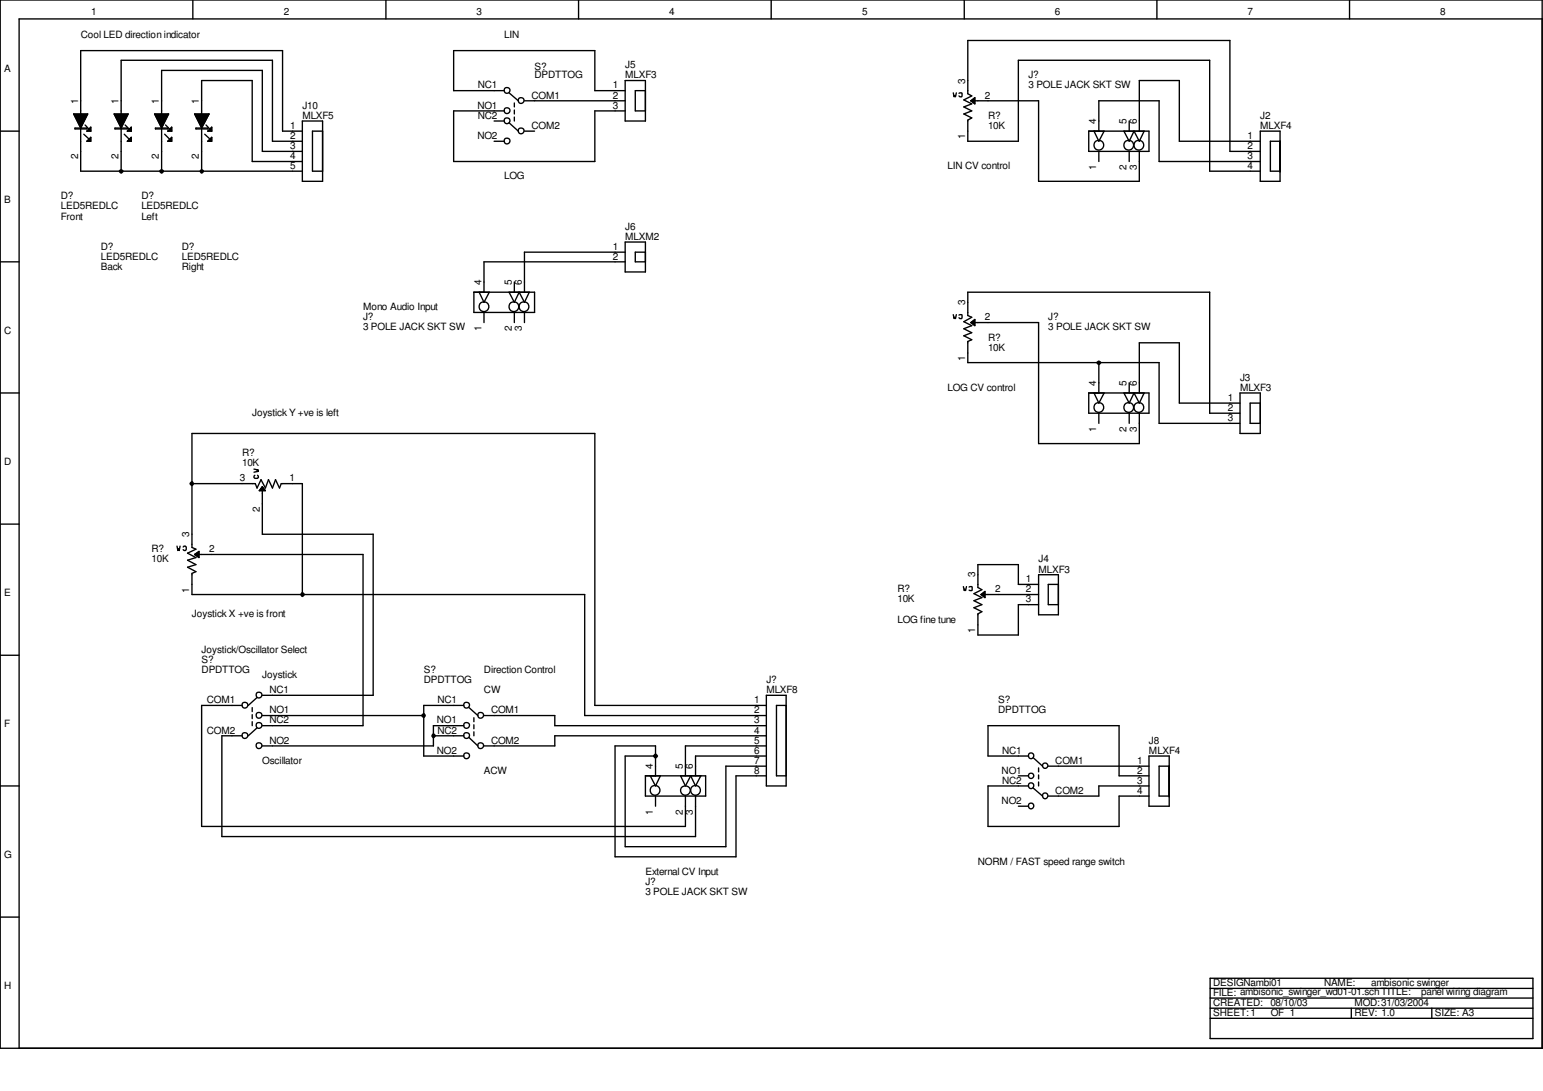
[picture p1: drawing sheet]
<svg xmlns="http://www.w3.org/2000/svg" width="297mm" height="210mm" viewBox="0 0 297 210" stroke-linecap="round" stroke-linejoin="round" font-family="sans-serif">
<g fill="none" stroke="#000" stroke-width=".26">
<path d="M0 0h296.9v201.7h-296.9zM37.1 0v3.6M74.3 0v3.6M97.1 17.4h-9.8v-7.7h27.2v7.7h5.9M98 17.9l1.8 1.5M99 19.8v.8M101 19.4h19.4M111.4 0v3.6M120.4 15.5h3.8v7.8h-3.8zM124.2 17.4h-1.9v3.9h1.9M148.5 0v3.6M183.5 17.9l.2 .7 .1-.2 .1 .2 .2-.7"/>
<path d="M184.6 17.9h.6l-.1 .7h-.3l-.2-.1M185.6 0v3.6M186.9 19.4h13v15.5h19.4v-5.8M186.9 19.4l.8-.6v1.2zM222.7 0v3.6M259.8 0v3.6M296.9 3.6h-293.2v198.1M0 25.2h3.7M14.2 21.9h2.7l-1.4 2.7zM14.4 24.6h2.3v.2h-2.3zM15.5 21.9v-12.2h38.9v15.5h3.8M15.5 24.6v8.3h42.7"/>
<path d="M16.1 25.8l1 1M16.4 24l1.1 1.2M16.7 25.2l.8-.7v.7zM17.5 26.4v.8h-.8zM22 21.9h2.7l-1.4 2.7zM22.1 24.6h2.4v.2h-2.4zM23.3 21.9v-10.3h29.1v15.6h5.8M23.3 24.6v8.3M23.9 25.8l.9 1M24.1 24l1.2 1.2M24.5 25.2l.8-.7v.7zM25.3 26.4v.8h-.8z"/>
<path d="M29.8 21.9h2.7l-1.4 2.7zM29.9 24.6h2.4v.2h-2.4zM31.1 21.9v-8.4h19.4v15.6h7.7M31.1 24.6v8.3M31.7 25.8l.9 1M31.9 24l1.2 1.2M32.3 25.2l.8-.7v.7zM33.1 26.4v.8h-.8zM37.5 21.9h2.8l-1.5 2.7zM37.7 24.6h2.3v.2h-2.3zM38.8 21.9v-6.4h9.8v15.6h9.6M38.8 24.6v8.3"/>
<path d="M39.4 25.8l1 1M39.7 24l1.1 1.2M40 25.2l.8-.7v.7zM40.8 26.4v.8h-.8zM58.2 23.3h3.9v11.6h-3.9zM62.1 25.2h-1.9v7.7h1.9M95.1 27.2h2M95.1 23.3h2M97.1 21.3h-9.8v9.8h27.2v-9.8h5.9M98 23.6l1.8 1.6M99 21.2v.7M99 22.5v.8"/>
<path d="M101 25.2h1.9M209.6 25.2h11.6v3.9h-11.6zM210.6 25.2l.9 2 1.1-2M211.5 25.2v-5.8h11.6v11.7h19.5M211.5 29.1v2M216.4 25.2l1 2 .9-2 1 2 1-2M217.4 23.3v1.9M217.4 29.1v2M219.3 25.2v-9.7h7.7v11.7h15.6M242.6 25.2h3.8v9.7h-3.8zM242.6 29.1h-5.8v-21.3h-50.5v10.2l.8 .5-1.6 .7 1.6 .8-1.6 .6 1.6 .7-1.6 .6 1.6 .8-.8 .4v4.1h9.7v-15.6h36.9v21.3h9.7M246.4 27.2h.1"/>
<path d="M246.4 32.9h.1M246.4 27.2h-1.8v5.7h1.8M0 50.4h3.7M91.2 56.2h11.7v3.9h-11.7zM92.2 56.2l1 2 1-2M98 56.2l1 2 .9-2 1.1 2 .9-2M99 54.3v1.9M120.4 50.4h-27.2v5.8M120.4 48.5h-19.4v7.7M120.4 46.6h3.8v5.7h-3.8zM124.2 48.5h-1.9v1.9h1.9M0 75.6h3.7"/>
<path d="M93.2 60.1v2M99 60.1v2M101 60.1v2M183.5 60.5l.2 .8 .1-.3 .1 .3 .2-.8M184.6 60.6h.6l-.1 .7h-.3l-.2-.2M186.9 62.1h13v23.2h19.4v-5.8M186.9 62.1l.8-.6v1.2zM209.6 75.6h11.6v3.9h-11.6zM210.6 75.6l.9 2 1.1-2M211.5 69.8v5.8M211.5 79.5v1.9M216.4 75.6l1 2 .9-2 1 2 1-2"/>
<path d="M217.4 73.7v1.9M217.4 79.5v1.9M219.3 75.6v-9.6h7.7v11.6h11.7M238.7 75.6h3.9v7.8h-3.9zM238.7 79.5h-5.8v-23.3h-46.6v4.5l.8 .3-1.6 .9 1.6 .8-1.6 .5 1.6 .8-1.6 .6 1.6 .8-.8 .3v4.1h36.8v11.6h15.6M242.6 77.6h-1.9v3.8h1.9M37 93h12.1l.4 .9 .7-1.6 .9 1.6 .6-1.6 .7 1.6 .6-1.6 .8 1.6 .3-.9h4.1v21.4M48.9 90.3l.8 .1-.2 .2 .2 .1-.8 .1M49.1 91.4l-.2 .2 .2 .4h.5l.1-.1-.1-.5M50.5 93.6v9.2h21.3v31h-21.3M50.5 93.6l.6 .8h-1.2zM0 100.8h3.7"/>
<path d="M34.1 105.1l.1 .8 .2-.3 .1 .3 .2-.8M35.3 105.2l.1-.1 .5 .1v.5l-.2 .2-.4-.2M37.5 106.7h32.4v32.9h-19.4M37.5 106.7l.8-.6v1.2zM185.5 112.9l.1 .7 .1-.2 .2 .2 .2-.7M186.6 112.9h.6l-.1 .7-.5-.1M188.8 114.4h11.1M188.8 114.4l.8-.6v1.2zM199.9 112.4h-3.9v-3.8h-7.7v4.4l.7 .5-1.5 .7 1.5 .8-1.5 .6 1.5 .7-1.5 .6 1.5 .8-.7 .4v4.1h7.7v-5.9h3.9M199.9 110.6h3.8v7.7h-3.8zM203.7 112.4h-1.9v3.9h1.9M0 126.1h3.7"/>
<path d="M46.6 135.7h-7.8v23.3h93.1v-5.8M48.6 136.1v.8M48.6 137.5v.8M48.6 138.9v.7M49.5 134.2l-1.7 1.5M50.5 137.7h31.1M89.3 135.7h-7.7v9.8h7.7M89.3 139.6h-5.9v3.9h-32.9M90.3 136.1l1.7 1.6M91.2 138.1v.8M91.2 139.4v.8M93.2 137.7h13.6v1.9h40.7"/>
<path d="M147.5 133.8h3.8v17.4h-3.8zM147.5 135.7h-33v-52.3h-77.5v21.9l.7 .4-1.6 .7 1.6 .9-1.6 .5 1.6 .8-1.6 .5 1.6 .9-.7 .3v4.1h75.6v23.3h34.9M151.3 135.7h-1.8v13.6h1.8M0 151.2h3.7M46.6 141.6h-3.9v19.4h91.2v-7.8M49.5 140l-1.7 1.6M83.4 141.6h5.9M90.3 141.9l1.7 1.6M91.2 140.8v.8M124.2 149.3h11.6v3.9h-11.6zM125.2 149.3l1 1.9 .9-1.9M126.2 145.5h-5.8v17.4h19.3v-15.5h7.8"/>
<path d="M126.2 149.3v-5.8h-7.8v21.3h23.3v-15.5h5.8M126.2 153.2v1.9M131 149.3l.9 1.9 1.1-1.9 .9 1.9 1-1.9M147.5 145.5h-13.6v3.8M147.5 141.6h-40.7v1.9h-13.6M147.5 143.5h-15.6v5.8M196 149.3h2M196 155.1h2M198 151.2h-7.8v7.8h25.2v-5.8h5.8M198 145.5h-7.8v-5.9h25.2v9.7h5.8M198.9 145.8l1.8 1.6M198.9 151.6l1.8 1.6"/>
<path d="M199.9 147.7v.8M199.9 149.1v.8M199.9 150.5v.7M201.8 147.4h19.4M221.2 151.2h-9.7v2h-9.7M221.2 145.5h3.9v9.6h-3.9zM225.1 147.4h.1M225.1 153.2h.1M225.1 147.4h-2v5.8h2M0 176.4h3.7M233 190.2h62.1M233 192h62.1"/>
<path d="M233 194h62.1M233 195.9h62.1M233 188.2h62.1v11.6h-62.1zM260.1 194v1.9M275.6 194v1.9"/>
<circle cx="97.6" cy="17.4" r=".57"/>
<circle cx="100.3" cy="19.3" r=".57"/>
<circle cx="97.6" cy="23.2" r=".57"/>
<circle cx="97.6" cy="27.1" r=".57"/>
<circle cx="97.6" cy="21.3" r=".57"/>
<circle cx="100.3" cy="25.2" r=".57"/>
<circle cx="211.5" cy="27.9" r=".94"/>
<circle cx="217.3" cy="27.9" r=".94"/>
<circle cx="219.2" cy="27.9" r=".94"/>
<circle cx="93.2" cy="59" r=".94"/>
<circle cx="98.9" cy="59" r=".94"/>
<circle cx="100.9" cy="59" r=".94"/>
<circle cx="211.5" cy="78.4" r=".94"/>
<circle cx="217.3" cy="78.4" r=".94"/>
<circle cx="219.2" cy="78.4" r=".94"/>
<circle cx="47.1" cy="135.7" r=".57"/>
<circle cx="49.8" cy="139.6" r=".57"/>
<circle cx="49.8" cy="133.7" r=".57"/>
<circle cx="49.8" cy="137.6" r=".57"/>
<circle cx="89.8" cy="135.7" r=".57"/>
<circle cx="89.8" cy="139.6" r=".57"/>
<circle cx="92.5" cy="137.6" r=".57"/>
<circle cx="47.1" cy="141.5" r=".57"/>
<circle cx="49.8" cy="143.5" r=".57"/>
<circle cx="89.8" cy="141.5" r=".57"/>
<circle cx="89.8" cy="145.4" r=".57"/>
<circle cx="92.5" cy="143.5" r=".57"/>
<circle cx="126.1" cy="152.1" r=".94"/>
<circle cx="132" cy="152.1" r=".92"/>
<circle cx="133.9" cy="152.1" r=".94"/>
<circle cx="198.5" cy="155.1" r=".54"/>
<circle cx="198.5" cy="145.4" r=".54"/>
<circle cx="198.5" cy="151.2" r=".54"/>
<circle cx="198.5" cy="149.3" r=".52"/>
<circle cx="201.2" cy="153.1" r=".54"/>
<circle cx="201.2" cy="147.3" r=".52"/>
</g>
<g fill="#000">
<path d="M186.9 19.4l.8-.6v1.2zM14.2 21.9h2.7l-1.4 2.7zM16.7 25.2l.8-.7v.7zM16.7 27.2l.8-.8v.8zM23.1 32.9l.2-.1 .3 .1-.3 .3zM22 21.9h2.7l-1.4 2.7zM24.5 25.2l.8-.7v.7zM24.5 27.2l.8-.8v.8zM30.9 32.9l.2-.1 .3 .1-.3 .3zM29.8 21.9h2.7l-1.4 2.7zM32.3 25.2l.8-.7v.7zM32.3 27.2l.8-.8v.8z"/>
<path d="M38.8 32.8l.3 .1-.3 .3-.2-.3zM37.5 21.9h2.8l-1.5 2.7zM40 25.2l.8-.7v.7zM40 27.2l.8-.8v.8zM186.9 62.1l.8-.6v1.2zM211.3 69.8l.2-.2 .3 .2-.3 .2zM37 92.8l.1 .2-.1 .3-.3-.3zM50.5 93.6l.6 .8h-1.2zM37.5 106.7l.8-.6v1.2zM58.2 114.1l.3 .3-.3 .2-.2-.2zM188.8 114.4l.8-.6v1.2zM81.6 137.4l.1 .3-.1 .2-.3-.2z"/>
<path d="M83.4 141.3l.3 .3-.3 .2-.1-.2zM126.2 145.2l.2 .3-.2 .2-.3-.2z"/>
</g>
<g fill="none" stroke="#000" stroke-width=".19">
<path d="M186.9 19.4l.8-.6v1.2zM14.2 21.9h2.7l-1.4 2.7zM16.7 25.2l.8-.7v.7zM16.7 27.2l.8-.8v.8zM22 21.9h2.7l-1.4 2.7zM24.5 25.2l.8-.7v.7zM24.5 27.2l.8-.8v.8zM29.8 21.9h2.7l-1.4 2.7zM32.3 25.2l.8-.7v.7zM32.3 27.2l.8-.8v.8zM37.5 21.9h2.8l-1.5 2.7zM40 25.2l.8-.7v.7z"/>
<path d="M40 27.2l.8-.8v.8zM186.9 62.1l.8-.6v1.2zM50.5 93.6l.6 .8h-1.2zM37.5 106.7l.8-.6v1.2zM188.8 114.4l.8-.6v1.2z"/>
</g>
<path d="M23.1 32.9l.2-.1 .3 .1-.3 .3zM30.9 32.9l.2-.1 .3 .1-.3 .3zM38.8 32.8l.3 .1-.3 .3-.2-.3zM211.3 69.8l.2-.2 .3 .2-.3 .2zM37 92.8l.1 .2-.1 .3-.3-.3zM58.2 114.1l.3 .3-.3 .2-.2-.2zM81.6 137.4l.1 .3-.1 .2-.3-.2zM83.4 141.3l.3 .3-.3 .2-.1-.2zM126.2 145.2l.2 .3-.2 .2-.3-.2z" fill="none" stroke="#000" stroke-width=".51"/>
<g font-size="1.9">
<text x="17.6" y="3">1</text>
<text x="54.6" y="3">2</text>
<text x="91.7" y="3">3</text>
<text x="128.8" y="3">4</text>
<text x="166" y="3">5</text>
<text x="203.1" y="3">6</text>
<text x="240.2" y="3">7</text>
<text x="277.2" y="3">8</text>
<text x="15.5" y="7.4">Cool LED direction indicator</text>
<text x="97.1" y="7.4">LIN</text>
<text x=".8" y="13.8">A</text>
<text x="92" y="17">NC1</text>
<text x="102.9" y="13.5">S?</text>
<text x="102.9" y="15.1">DPDTTOG</text>
<text x="118" y="17">1</text>
<text x="120.4" y="13.1">J5</text>
<text x="120.4" y="15.1">MLXF3</text>
<text x="185.8" y="16.1" transform="rotate(-90 185.8 16.1)">3</text>
<text x="198" y="15.1">J?</text>
<text x="198" y="17">3 POLE JACK SKT SW</text>
<text x="15" y="20" transform="rotate(-90 15 20)">1</text>
<text x="22.8" y="20" transform="rotate(-90 22.8 20)">1</text>
<text x="30.6" y="20" transform="rotate(-90 30.6 20)">1</text>
<text x="38.3" y="20" transform="rotate(-90 38.3 20)">1</text>
<text x="58.2" y="20.9">J10</text>
<text x="58.2" y="22.9">MLXF5</text>
<text x="91.9" y="20.9">NO1</text>
<text x="92" y="22.9">NC2</text>
<text x="102.3" y="19">COM1</text>
<text x="118" y="19">2</text>
<text x="118" y="20.9">3</text>
<text x="189.6" y="19">2</text>
<text x="190.2" y="22.9">R?</text>
<text x="211" y="23.9" transform="rotate(-90 211 23.9)">4</text>
<text x="216.9" y="23.9" transform="rotate(-90 216.9 23.9)">5</text>
<text x="218.8" y="23.9" transform="rotate(-90 218.8 23.9)">6</text>
<text x="242.6" y="22.9">J2</text>
<text x="55.8" y="24.8">1</text>
<text x="55.8" y="26.8">2</text>
<text x="55.8" y="28.7">3</text>
<text x="91.9" y="26.8">NO2</text>
<text x="102.3" y="24.8">COM2</text>
<text x="185.8" y="26.8" transform="rotate(-90 185.8 26.8)">1</text>
<text x="190.2" y="24.8">10K</text>
<text x="240.2" y="26.8">1</text>
<text x="240.2" y="28.7">2</text>
<text x="242.6" y="24.8">MLXF4</text>
<text x="15" y="30.6" transform="rotate(-90 15 30.6)">2</text>
<text x="22.8" y="30.6" transform="rotate(-90 22.8 30.6)">2</text>
<text x="30.6" y="30.6" transform="rotate(-90 30.6 30.6)">2</text>
<text x="38.3" y="30.6" transform="rotate(-90 38.3 30.6)">2</text>
<text x="55.8" y="30.6">4</text>
<text x="55.8" y="32.5">5</text>
<text x="97.1" y="34.5">LOG</text>
<text x="182.4" y="32.5">LIN CV control</text>
<text x="211" y="32.8" transform="rotate(-90 211 32.8)">1</text>
<text x="216.9" y="32.8" transform="rotate(-90 216.9 32.8)">2</text>
<text x="218.8" y="32.8" transform="rotate(-90 218.8 32.8)">3</text>
<text x="240.2" y="30.6">3</text>
<text x="240.2" y="32.5">4</text>
<text x=".8" y="39">B</text>
<text x="11.7" y="38.4">D?</text>
<text x="11.7" y="40.3">LED5REDLC</text>
<text x="27.2" y="38.4">D?</text>
<text x="27.2" y="40.3">LED5REDLC</text>
<text x="11.7" y="42.2">Front</text>
<text x="27.2" y="42.2">Left</text>
<text x="120.4" y="44.2">J6</text>
<text x="120.4" y="46.1">MLXM2</text>
<text x="19.4" y="51.9">Back</text>
<text x="19.4" y="48.1">D?</text>
<text x="19.4" y="50">LED5REDLC</text>
<text x="35" y="51.9">Right</text>
<text x="35" y="48.1">D?</text>
<text x="35" y="50">LED5REDLC</text>
<text x="118" y="48.1">1</text>
<text x="118" y="50">2</text>
<text x="69.9" y="59.7">Mono Audio Input</text>
<text x="92.7" y="54.9" transform="rotate(-90 92.7 54.9)">4</text>
<text x="98.5" y="54.9" transform="rotate(-90 98.5 54.9)">5</text>
<text x="100.5" y="54.9" transform="rotate(-90 100.5 54.9)">6</text>
<text x="185.8" y="58.8" transform="rotate(-90 185.8 58.8)">3</text>
<text x=".8" y="64.2">C</text>
<text x="69.9" y="61.6">J?</text>
<text x="69.9" y="63.6">3 POLE JACK SKT SW</text>
<text x="92.7" y="63.8" transform="rotate(-90 92.7 63.8)">1</text>
<text x="98.5" y="63.8" transform="rotate(-90 98.5 63.8)">2</text>
<text x="100.5" y="63.8" transform="rotate(-90 100.5 63.8)">3</text>
<text x="189.6" y="61.6">2</text>
<text x="190.2" y="65.5">R?</text>
<text x="201.8" y="61.6">J?</text>
<text x="201.8" y="63.6">3 POLE JACK SKT SW</text>
<text x="185.8" y="69.4" transform="rotate(-90 185.8 69.4)">1</text>
<text x="190.2" y="67.5">10K</text>
<text x="182.4" y="75.2">LOG CV control</text>
<text x="211" y="74.3" transform="rotate(-90 211 74.3)">4</text>
<text x="216.9" y="74.3" transform="rotate(-90 216.9 74.3)">5</text>
<text x="218.8" y="74.3" transform="rotate(-90 218.8 74.3)">6</text>
<text x="236.3" y="77.1">1</text>
<text x="238.7" y="73.2">J3</text>
<text x="238.7" y="75.2">MLXF3</text>
<text x="48.6" y="80">Joystick Y +ve is left</text>
<text x="211" y="83.1" transform="rotate(-90 211 83.1)">1</text>
<text x="216.9" y="83.1" transform="rotate(-90 216.9 83.1)">2</text>
<text x="218.8" y="83.1" transform="rotate(-90 218.8 83.1)">3</text>
<text x="236.3" y="79.1">2</text>
<text x="236.3" y="81">3</text>
<text x=".8" y="89.4">D</text>
<text x="46.6" y="87.7">R?</text>
<text x="46.6" y="89.7">10K</text>
<text x="46.2" y="92.6">3</text>
<text x="55.7" y="92.6">1</text>
<text x="50" y="98.5" transform="rotate(-90 50 98.5)">2</text>
<text x="29.2" y="106.3">R?</text>
<text x="36.4" y="103.4" transform="rotate(-90 36.4 103.4)">3</text>
<text x="40.3" y="106.3">2</text>
<text x="29.2" y="108.2">10K</text>
<text x="172.8" y="114">R?</text>
<text x="187.7" y="111.1" transform="rotate(-90 187.7 111.1)">3</text>
<text x="191.6" y="114">2</text>
<text x="197.5" y="112">1</text>
<text x="197.5" y="114">2</text>
<text x="199.9" y="108.2">J4</text>
<text x="199.9" y="110.2">MLXF3</text>
<text x=".8" y="114.6">E</text>
<text x="36.4" y="114" transform="rotate(-90 36.4 114)">1</text>
<text x="37" y="118.8">Joystick X +ve is front</text>
<text x="172.8" y="115.9">10K</text>
<text x="172.8" y="119.8">LOG fine tune</text>
<text x="197.5" y="115.9">3</text>
<text x="38.8" y="125.6">Joystick/Oscillator Select</text>
<text x="187.7" y="121.8" transform="rotate(-90 187.7 121.8)">1</text>
<text x="38.8" y="127.6">S?</text>
<text x="38.8" y="129.5">DPDTTOG</text>
<text x="50.5" y="130.4">Joystick</text>
<text x="81.6" y="129.5">S?</text>
<text x="81.6" y="131.5">DPDTTOG</text>
<text x="93.2" y="129.5">Direction Control</text>
<text x="147.5" y="131.5">J?</text>
<text x="39.8" y="135.3">COM1</text>
<text x="51.9" y="133.4">NC1</text>
<text x="51.9" y="137.2">NO1</text>
<text x="84.2" y="135.3">NC1</text>
<text x="93.2" y="133.4">CW</text>
<text x="94.5" y="137.2">COM1</text>
<text x="145.2" y="135.3">1</text>
<text x="145.2" y="137.2">2</text>
<text x="147.5" y="133.4">MLXF8</text>
<text x="192.1" y="135.3">S?</text>
<text x="192.1" y="137.2">DPDTTOG</text>
<text x=".8" y="139.9">F</text>
<text x="39.8" y="141.1">COM2</text>
<text x="51.9" y="139.2">NC2</text>
<text x="51.9" y="143.1">NO2</text>
<text x="84.1" y="139.2">NO1</text>
<text x="84.2" y="141.1">NC2</text>
<text x="94.5" y="143.1">COM2</text>
<text x="145.2" y="139.2">3</text>
<text x="145.2" y="141.1">4</text>
<text x="145.2" y="143.1">5</text>
<text x="221.2" y="143.1">J8</text>
<text x="50.5" y="147">Oscillator</text>
<text x="84.1" y="145">NO2</text>
<text x="93.2" y="148.8">ACW</text>
<text x="125.7" y="147.9" transform="rotate(-90 125.7 147.9)">4</text>
<text x="131.4" y="147.9" transform="rotate(-90 131.4 147.9)">5</text>
<text x="133.4" y="147.9" transform="rotate(-90 133.4 147.9)">6</text>
<text x="145.2" y="145">6</text>
<text x="145.2" y="147">7</text>
<text x="145.2" y="148.8">8</text>
<text x="192.8" y="148.8">NO1</text>
<text x="192.9" y="145">NC1</text>
<text x="203.2" y="147">COM1</text>
<text x="218.9" y="147">1</text>
<text x="218.9" y="148.8">2</text>
<text x="221.2" y="145">MLXF4</text>
<text x="192.8" y="154.7">NO2</text>
<text x="192.9" y="150.8">NC2</text>
<text x="203.2" y="152.7">COM2</text>
<text x="218.9" y="150.8">3</text>
<text x="218.9" y="152.7">4</text>
<text x="125.7" y="156.8" transform="rotate(-90 125.7 156.8)">1</text>
<text x="131.4" y="156.8" transform="rotate(-90 131.4 156.8)">2</text>
<text x="133.4" y="156.8" transform="rotate(-90 133.4 156.8)">3</text>
<text x=".8" y="165">G</text>
<text x="188.3" y="166.4">NORM / FAST speed range switch</text>
<text x="124.2" y="168.3">External CV Input</text>
<text x="124.2" y="170.2">J?</text>
<text x="124.2" y="172.1">3 POLE JACK SKT SW</text>
<text x=".8" y="190.2">H</text>
<text x="233.5" y="191.6">FILE: ambisonic_swinger_wd01-01.schTITLE:</text>
<text x="233.5" y="189.7">DESIGN:ambi01</text>
<text x="254.9" y="189.7">NAME:</text>
<text x="263.9" y="189.7">ambisonic swinger</text>
<text x="273.6" y="191.5">panel wiring diagram</text>
<text x="233.5" y="195.5">SHEET:1</text>
<text x="233.5" y="193.5">CREATED:</text>
<text x="244.6" y="193.5">08/10/03</text>
<text x="244.6" y="195.5">OF 1</text>
<text x="260.7" y="195.5">REV: 1.0</text>
<text x="260.7" y="193.5">MOD:31/03/2004</text>
<text x="276.2" y="195.5">SIZE: A3</text>
</g>
</svg>
